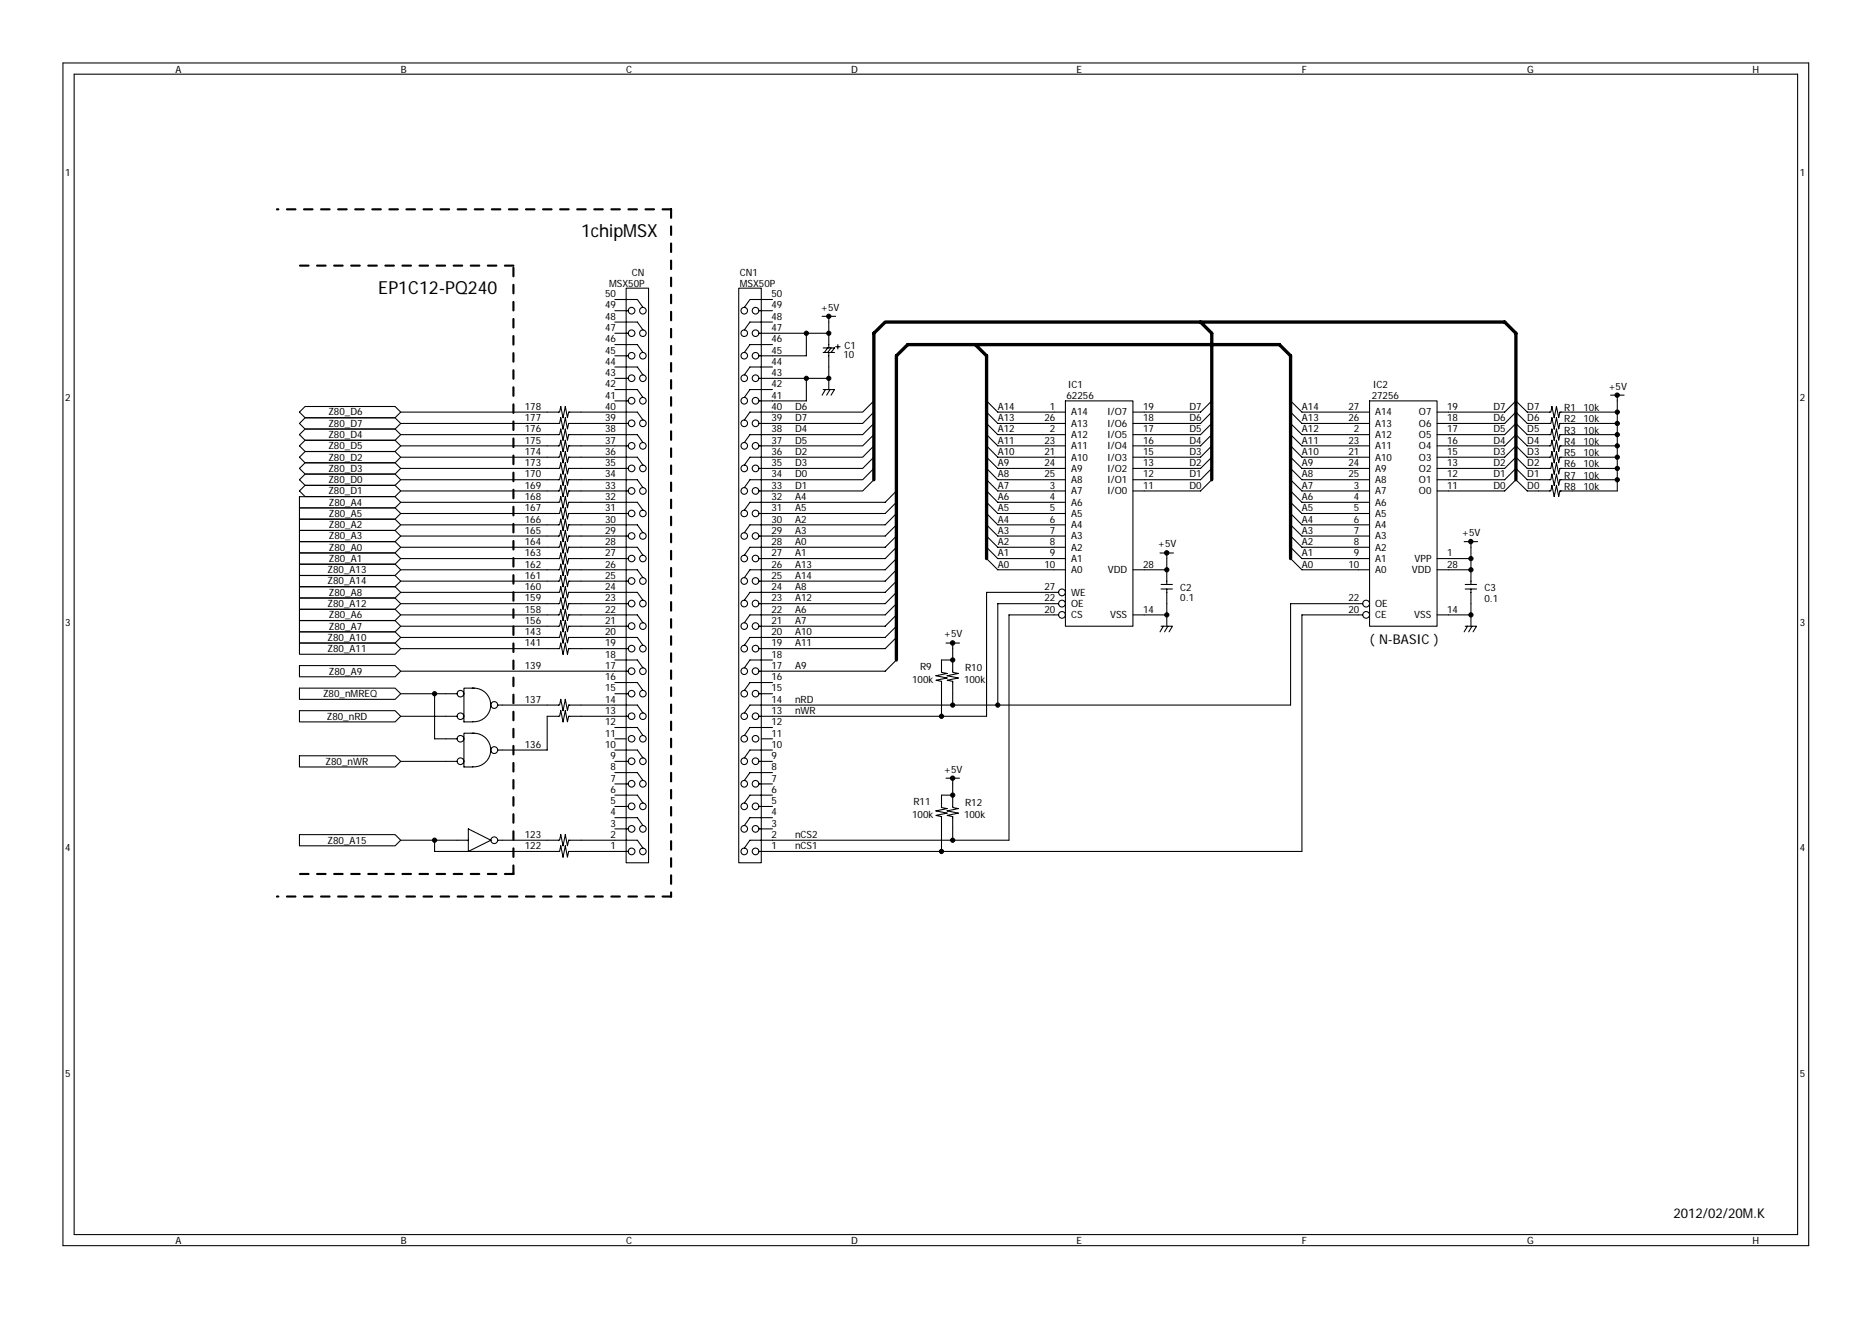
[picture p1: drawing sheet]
<svg xmlns="http://www.w3.org/2000/svg" width="297mm" height="210mm" viewBox="0 0 297 210" stroke-linecap="round" stroke-linejoin="round" font-family="sans-serif">
<g fill="none" stroke="#000" stroke-width=".17">
<path d="M10 10h277v187.6h-277zM11.8 11.8h273.4v184.1h-273.4zM97.6 47.5h3.5l.9 1.3M97.6 49.3h2.1M97.6 51.1h3.5l.9 1.2M97.6 52.9h2.1M97.6 54.7h3.5l.9 1.2M97.6 56.5h2.1M97.6 58.2h3.5l.9 1.3M99.4 45.7h3.5v91.2h-3.5zM117.2 45.7h3.6v91.2h-3.6zM120.4 49.3h2.2"/>
<path d="M120.4 52.9h11.1M122.6 47.5h-3.6l-.9 1.3M122.6 51.1h-3.6l-.9 1.2M122.6 54.7h-3.6l-.9 1.2M122.6 58.2h-3.6l-.9 1.3M127.9 52.9v3.6h-7.5M130.4 50.2h2.2M130.6 55.2h1.8l-.5 .7M130.6 55.9h1.8M131.3 55.2l-.5 .7M131.5 50.5v4.7M131.5 55.9v5.9"/>
<path d="M131.9 55.2l-.6 .7M132.6 55h.7M132.9 54.7v.7M47.5 78.8h15.2l.9 .9-.9 .9h-15.2zM47.5 65.4l.9-.9h14.3l.9 .9-.9 .9h-14.3zM47.5 67.2l.9-.9h14.3l.9 .9-.9 .9h-14.3zM47.5 69l.9-.9h14.3l.9 .9-.9 .8h-14.3zM47.5 70.7l.9-.9h14.3l.9 .9-.9 .9h-14.3zM47.5 72.5l.9-.9h14.3l.9 .9-.9 .9h-14.3zM47.5 76.1l.9-.9h14.3l.9 .9-.9 .9h-14.3zM48.4 73.4h14.3l.9 .9-.9 .9h-14.3l-.9-.9zM48.4 77h14.3l.9 .9-.9 .9h-14.3l-.9-.9z"/>
<path d="M63.6 65.4h25.2l.2-.9 .3 1.8 .4-1.8 .3 1.8 .2-.9h10.9l.9 1.2M63.6 67.2h25.2l.2-.9 .3 1.8 .4-1.8 .3 1.8 .2-.9h9.5M63.6 69h25.2l.2-.9 .3 1.7 .4-1.7 .3 1.7 .2-.8h10.9l.9 1.2M63.6 70.7h25.2l.2-.9 .3 1.8 .4-1.8 .3 1.8 .2-.9h9.5M63.6 72.5h25.2l.2-.9 .3 1.8 .4-1.8 .3 1.8 .2-.9h10.9l.9 1.3M63.6 74.3h25.2l.2-.9 .3 1.8 .4-1.8 .3 1.8 .2-.9h9.5M63.6 76.1h25.2l.2-.9 .3 1.8 .4-1.8 .3 1.8 .2-.9h10.9l.9 1.3M63.6 77.9h25.2l.2-.9 .3 1.8 .4-1.8 .3 1.8 .2-.9h9.5M63.6 79.7h25.2l.2-.9 .3 1.8 .4-1.8 .3 1.8 .2-.9h10.9l.9 1.2M97.6 60h2.1M97.6 61.8h3.5l.9 1.3M97.6 63.6h2.1"/>
<path d="M120.4 60h11.1M122.6 61.8h-3.6l-.9 1.3M127.9 60v3.6h-7.5M130.6 61.8h1.8l-.5 .9M131 61.8l-.6 .9M131.7 61.8l-.5 .9M138.7 63.6l-1.8 1.8h-17.9l-.9 1.2M138.7 65.4l-1.8 1.8h-16.5M138.7 67.2l-1.8 1.8h-17.9l-.9 1.2M138.7 69l-1.8 1.7h-16.5M138.7 70.7l-1.8 1.8h-17.9l-.9 1.3M138.7 72.5l-1.8 1.8h-16.5"/>
<path d="M138.7 74.3l-1.8 1.8h-17.9l-.9 1.3M138.7 76.1l-1.8 1.8h-16.5M142.2 77.9l-1.7 1.8h-21.5l-.9 1.2M142.2 79.7l-1.7 1.8h-20.1M156.5 63.6l1.8 1.8h10.8M156.5 65.4l1.8 1.8h10.8M156.5 67.2l1.8 1.8h10.8M156.5 69l1.8 1.7h10.8M156.5 70.7l1.8 1.8h10.8M156.5 72.5l1.8 1.8h10.8M156.5 74.3l1.8 1.8h10.8M156.5 76.1l1.8 1.8h10.8"/>
<path d="M156.5 77.9l1.8 1.8h10.8M156.5 79.7l1.8 1.8h10.8M169.1 63.6h10.7v35.8h-10.7zM192.3 63.6l-1.8 1.8h-10.7M192.3 65.4l-1.8 1.8h-10.7M192.3 67.2l-1.8 1.8h-10.7M192.3 69l-1.8 1.7h-10.7M192.3 70.7l-1.8 1.8h-10.7M192.3 72.5l-1.8 1.8h-10.7M192.3 74.3l-1.8 1.8h-10.7M192.3 76.1l-1.8 1.8h-10.7M204.8 63.6l1.8 1.8h10.7"/>
<path d="M204.8 65.4l1.8 1.8h10.7M204.8 67.2l1.8 1.8h10.7M204.8 69l1.8 1.7h10.7M204.8 70.7l1.8 1.8h10.7M204.8 72.5l1.8 1.8h10.7M204.8 74.3l1.8 1.8h10.7M204.8 76.1l1.8 1.8h10.7M204.8 77.9l1.8 1.8h10.7M204.8 79.7l1.8 1.8h10.7M217.3 63.6h10.7v35.8h-10.7zM228 65.4h10.8l1.7-1.8 1.8 1.8h3.8l.1-.9 .4 1.8 .4-1.8 .3 1.8 .2-.9h9.1M228 67.2h10.8l1.7-1.8 1.8 1.8h3.8l.1-.9 .4 1.8 .4-1.8 .3 1.8 .2-.9h9.1"/>
<path d="M228 69h10.8l1.7-1.8 1.8 1.8h3.8l.1-.9 .4 1.7 .4-1.7 .3 1.7 .2-.8h9.1M228 70.7h10.8l1.7-1.7 1.8 1.7h3.8l.1-.9 .4 1.8 .4-1.8 .3 1.8 .2-.9h9.1M228 72.5h10.8l1.7-1.8 1.8 1.8h3.8l.1-.9 .4 1.8 .4-1.8 .3 1.8 .2-.9h9.1M228 74.3h10.8l1.7-1.8 1.8 1.8h3.8l.1-.9 .4 1.8 .4-1.8 .3 1.8 .2-.9h9.1M228 76.1h10.8l1.7-1.8 1.8 1.8h3.8l.1-.9 .4 1.8 .4-1.8 .3 1.8 .2-.9h9.1M255.6 62.7h2.1M256.6 63.1v14.8h-9.1l-.2 .9-.3-1.8-.4 1.8-.4-1.8-.1 .9h-3.8l-1.8-1.8-1.7 1.8h-10.8M47.5 80.6h15.2l.9 .9-.9 .9h-15.2zM47.5 82.4h15.2l.9 .9-.9 .9h-15.2zM47.5 84.2h15.2l.9 .8-.9 .9h-15.2zM47.5 85.9h15.2l.9 .9-.9 .9h-15.2zM47.5 87.7h15.2l.9 .9-.9 .9h-15.2z"/>
<path d="M47.5 89.5h15.2l.9 .9-.9 .9h-15.2zM47.5 91.3h15.2l.9 .9-.9 .9h-15.2zM47.5 93.1h15.2l.9 .9-.9 .9h-15.2zM47.5 94.9h15.2l.9 .9-.9 .9h-15.2zM47.5 96.7h15.2l.9 .9-.9 .8h-15.2zM47.5 98.5h15.2l.9 .9-.9 .8h-15.2zM63.6 81.5h25.2l.2-.9 .3 1.8 .4-1.8 .3 1.8 .2-.9h9.5M63.6 83.3h25.2l.2-.9 .3 1.8 .4-1.8 .3 1.8 .2-.9h10.9l.9 1.2M63.6 85h25.2l.2-.8 .3 1.7 .4-1.7 .3 1.7 .2-.9h9.5M63.6 86.8h25.2l.2-.9 .3 1.8 .4-1.8 .3 1.8 .2-.9h10.9l.9 1.3M63.6 88.6h25.2l.2-.9 .3 1.8 .4-1.8 .3 1.8 .2-.9h9.5M63.6 90.4h25.2l.2-.9 .3 1.8 .4-1.8 .3 1.8 .2-.9h10.9l.9 1.3"/>
<path d="M63.6 92.2h25.2l.2-.9 .3 1.8 .4-1.8 .3 1.8 .2-.9h9.5M63.6 94h25.2l.2-.9 .3 1.8 .4-1.8 .3 1.8 .2-.9h10.9l.9 1.2M63.6 95.8h25.2l.2-.9 .3 1.8 .4-1.8 .3 1.8 .2-.9h9.5M63.6 97.6h25.2l.2-.9 .3 1.7 .4-1.7 .3 1.7 .2-.8h10.9l.9 1.2M63.6 99.4h25.2l.2-1 .3 1.8 .4-1.8 .3 1.8 .2-.8h9.5M142.2 81.5l-1.7 1.8h-21.5l-.9 1.2M142.2 83.3l-1.7 1.7h-20.1M142.2 85l-1.7 1.8h-21.5l-.9 1.3M142.2 86.8l-1.7 1.8h-20.1M142.2 88.6l-1.7 1.8h-21.5l-.9 1.3M142.2 90.4l-1.7 1.8h-20.1M142.2 92.2l-1.7 1.8h-21.5l-.9 1.2"/>
<path d="M142.2 94l-1.7 1.8h-20.1M142.2 97.6l-1.7 1.8h-20.1M142.2 95.8l-1.7 1.8h-21.5l-.9 1.2M142.2 99.4l-1.7 1.7h-21.5l-.9 1.3M156.5 81.5l1.8 1.8h10.8M156.5 83.3l1.8 1.7h10.8M156.5 85l1.8 1.8h10.8M156.5 86.8l1.8 1.8h10.8M156.5 88.6l1.8 1.8h10.8M168 94h-11.5v19.6h-36.1M168 95.8h-9.7v16.1M168 97.6h-7.9v35.7h-41.1l-.9 1.3"/>
<path d="M179.8 90.4h5.3M179.8 97.6h5.3M184.1 87.7h2.1M184.2 99.4h1.8l-.5 .8M184.2 92.7h1.8M184.2 93.5h1.8M184.6 99.4l-.5 .8M185.1 88.1v4.6M185.1 93.5v5.9M185.3 99.4l-.5 .8M204.8 81.5l1.8 1.8h10.7M204.8 83.3l1.8 1.7h10.7"/>
<path d="M204.8 85l1.8 1.8h10.7M204.8 86.8l1.8 1.8h10.7M204.8 88.6l1.8 1.8h10.7M216.2 95.8h-11.4v16.1h-85.8l-.9 1.2M216.2 97.6h-9.6v37.5h-86.2M228 88.6h5.4M228 90.4h5.4M228 97.6h5.4M232.3 85.9h2.2M232.5 99.4h1.8l-.6 .8M232.5 92.7h1.8M232.5 93.5h1.8"/>
<path d="M232.9 99.4l-.6 .8M233.4 86.3v6.4M233.4 93.5v5.9M233.6 99.4l-.6 .8M47.5 109.2h15.2l.9 .9-.9 .9h-15.2zM47.5 112.8h15.2l.9 .8-.9 .9h-15.2zM47.5 100.2h15.2l.9 .9-.9 .9h-15.2zM47.5 102h15.2l.9 .9-.9 .9h-15.2zM47.5 105.6h15.2l.9 .9-.9 .9h-15.2zM47.5 119.9h15.2l.9 .9-.9 .9h-15.2zM63.6 101.1h25.2l.2-.9 .3 1.8 .4-1.8 .3 1.8 .2-.9h10.9l.9 1.3M63.6 102.9h25.2l.2-.9 .3 1.8 .4-1.8 .3 1.8 .2-.9h9.5"/>
<path d="M63.6 106.5h36.1M63.6 110.1h8.9M63.6 113.6h8.9M69 110.1v7.1h3.5M74.9 109.2a2.67 2.67 0 0 1 3 2.6 2.67 2.67 0 0 1-2.9 2.7M74.9 116.3a2.67 2.67 0 0 1 3 2.7 2.67 2.67 0 0 1-2.9 2.6M75.2 109.2h-1.6v5.3h1.4M75.2 116.3h-1.6v5.4h1.4M79 111.9h9.8l.2-.9 .3 1.8 .4-1.8 .3 1.8 .2-.9h10.9l.9 1.2M97.6 104.7h3.5l.9 1.3M97.6 108.3h3.5l.9 1.2M97.6 110.1h2.1"/>
<path d="M97.6 115.4h3.5l.9 1.3M97.6 117.2h1.8M97.6 119h3.5l.9 1.2M99.7 113.6h-9.5l-.2 .9-.3-1.7-.4 1.7-.3-1.7-.2 .8h-2v5.4h-7.8M120.4 110.1h2.2M120.8 117.2h1.8M122.6 104.7h-3.6l-.9 1.3M122.6 108.3h-3.6l-.9 1.2M122.6 115.4h-3.6l-.9 1.3M122.6 119h-3.6l-.9 1.2M142.2 101.1l-1.7 1.8h-20.1M142.2 104.7l-1.7 1.8h-20.1"/>
<path d="M150.1 102h2.1M151.2 104.7h-1.8v2l.9 .1-1.8 .4 1.8 .4-1.8 .3 .9 .2v5.5M151.2 102.4v4.3l.9 .1-1.8 .4 1.8 .4-1.8 .3 .9 .2v3.8M47.5 132.4h15.2l.9 .9-.9 .9h-15.2zM63.6 120.8h8.9M63.6 133.3h10.7M69 133.3v1.8h19.8l.2-.9 .3 1.8 .4-1.8 .3 1.8 .2-.9h9.5M74.3 131.5l3.6 1.8-3.6 1.8zM79 133.3h9.8l.2-.9 .3 1.8 .4-1.8 .3 1.8 .2-.9h10.9l.9 1.3M97.6 120.8h2.1M97.6 122.6h3.5l.9 1.2M97.6 124.4h2.1"/>
<path d="M97.6 126.2h3.5l.9 1.2M97.6 128h2.1M97.6 129.7h3.5l.9 1.3M97.6 131.5h2.1M120.4 120.8h2.2M120.4 124.4h2.2M120.4 128h2.2M120.4 131.5h2.2M122.6 122.6h-3.6l-.9 1.2M122.6 126.2h-3.6l-.9 1.2M122.6 129.7h-3.6l-.9 1.3M150.1 123.5h2.1"/>
<path d="M151.2 126.2h-1.8v1.9l.9 .2-1.8 .4 1.8 .3-1.8 .4 .9 .2v5.5M151.2 123.8v4.3l.9 .2-1.8 .4 1.8 .3-1.8 .4 .9 .2v3.7"/>
<circle cx="100.2" cy="49.3" r=".53"/>
<circle cx="100.2" cy="52.9" r=".52"/>
<circle cx="100.2" cy="56.4" r=".52"/>
<circle cx="102" cy="49.3" r=".53"/>
<circle cx="102" cy="52.9" r=".52"/>
<circle cx="102" cy="56.4" r=".52"/>
<circle cx="118.1" cy="49.3" r=".53"/>
<circle cx="118.1" cy="52.9" r=".52"/>
<circle cx="118.1" cy="56.4" r=".52"/>
<circle cx="119.9" cy="49.3" r=".53"/>
<circle cx="119.9" cy="56.4" r=".52"/>
<circle cx="119.9" cy="52.9" r=".52"/>
<circle cx="100.2" cy="67.2" r=".53"/>
<circle cx="100.2" cy="63.6" r=".53"/>
<circle cx="100.2" cy="70.7" r=".53"/>
<circle cx="100.2" cy="60" r=".53"/>
<circle cx="100.2" cy="74.3" r=".53"/>
<circle cx="100.2" cy="77.9" r=".53"/>
<circle cx="102" cy="67.2" r=".53"/>
<circle cx="102" cy="60" r=".53"/>
<circle cx="102" cy="70.7" r=".53"/>
<circle cx="102" cy="63.6" r=".53"/>
<circle cx="102" cy="77.9" r=".53"/>
<circle cx="102" cy="74.3" r=".53"/>
<circle cx="118.1" cy="60" r=".53"/>
<circle cx="118.1" cy="67.2" r=".53"/>
<circle cx="118.1" cy="63.6" r=".53"/>
<circle cx="118.1" cy="70.7" r=".53"/>
<circle cx="118.1" cy="74.3" r=".53"/>
<circle cx="118.1" cy="77.9" r=".53"/>
<circle cx="119.9" cy="60" r=".53"/>
<circle cx="119.9" cy="67.2" r=".53"/>
<circle cx="119.9" cy="63.6" r=".53"/>
<circle cx="119.9" cy="70.7" r=".53"/>
<circle cx="119.9" cy="77.9" r=".53"/>
<circle cx="119.9" cy="74.3" r=".53"/>
<circle cx="100.2" cy="99.3" r=".53"/>
<circle cx="100.2" cy="95.8" r=".53"/>
<circle cx="100.2" cy="92.2" r=".53"/>
<circle cx="100.2" cy="85" r=".52"/>
<circle cx="100.2" cy="88.6" r=".52"/>
<circle cx="100.2" cy="81.5" r=".52"/>
<circle cx="102" cy="95.8" r=".53"/>
<circle cx="102" cy="92.2" r=".53"/>
<circle cx="102" cy="99.3" r=".53"/>
<circle cx="102" cy="85" r=".52"/>
<circle cx="102" cy="88.6" r=".52"/>
<circle cx="102" cy="81.5" r=".52"/>
<circle cx="118.1" cy="92.2" r=".53"/>
<circle cx="118.1" cy="95.8" r=".53"/>
<circle cx="118.1" cy="99.3" r=".53"/>
<circle cx="118.1" cy="88.6" r=".52"/>
<circle cx="118.1" cy="81.5" r=".52"/>
<circle cx="118.1" cy="85" r=".52"/>
<circle cx="119.9" cy="92.2" r=".53"/>
<circle cx="119.9" cy="95.8" r=".53"/>
<circle cx="119.9" cy="99.3" r=".53"/>
<circle cx="119.9" cy="88.6" r=".52"/>
<circle cx="119.9" cy="81.5" r=".52"/>
<circle cx="119.9" cy="85" r=".52"/>
<circle cx="168.5" cy="94" r=".54"/>
<circle cx="168.5" cy="95.8" r=".54"/>
<circle cx="168.5" cy="97.6" r=".54"/>
<circle cx="216.8" cy="95.8" r=".54"/>
<circle cx="216.8" cy="97.6" r=".54"/>
<circle cx="73.1" cy="117.2" r=".52"/>
<circle cx="73.1" cy="110.1" r=".52"/>
<circle cx="73.1" cy="113.6" r=".52"/>
<circle cx="78.4" cy="119" r=".54"/>
<circle cx="78.4" cy="111.9" r=".54"/>
<circle cx="100.2" cy="106.5" r=".53"/>
<circle cx="100.2" cy="102.9" r=".53"/>
<circle cx="100.2" cy="117.2" r=".52"/>
<circle cx="100.2" cy="110.1" r=".52"/>
<circle cx="100.2" cy="113.6" r=".52"/>
<circle cx="102" cy="106.5" r=".53"/>
<circle cx="102" cy="102.9" r=".53"/>
<circle cx="102" cy="117.2" r=".52"/>
<circle cx="102" cy="110.1" r=".52"/>
<circle cx="102" cy="113.6" r=".52"/>
<circle cx="118.1" cy="106.5" r=".53"/>
<circle cx="118.1" cy="102.9" r=".53"/>
<circle cx="118.1" cy="117.2" r=".52"/>
<circle cx="118.1" cy="110.1" r=".52"/>
<circle cx="118.1" cy="113.6" r=".52"/>
<circle cx="119.9" cy="106.5" r=".53"/>
<circle cx="119.9" cy="102.9" r=".53"/>
<circle cx="119.9" cy="110.1" r=".52"/>
<circle cx="119.9" cy="117.2" r=".52"/>
<circle cx="119.9" cy="113.6" r=".52"/>
<circle cx="73.1" cy="120.8" r=".53"/>
<circle cx="78.4" cy="133.3" r=".54"/>
<circle cx="100.2" cy="120.8" r=".53"/>
<circle cx="100.2" cy="127.9" r=".53"/>
<circle cx="100.2" cy="135.1" r=".53"/>
<circle cx="100.2" cy="124.4" r=".53"/>
<circle cx="100.2" cy="131.5" r=".53"/>
<circle cx="102" cy="120.8" r=".53"/>
<circle cx="102" cy="127.9" r=".53"/>
<circle cx="102" cy="135.1" r=".53"/>
<circle cx="102" cy="124.4" r=".53"/>
<circle cx="102" cy="131.5" r=".53"/>
<circle cx="118.1" cy="120.8" r=".53"/>
<circle cx="118.1" cy="127.9" r=".53"/>
<circle cx="118.1" cy="135.1" r=".53"/>
<circle cx="118.1" cy="131.5" r=".53"/>
<circle cx="118.1" cy="124.4" r=".53"/>
<circle cx="119.9" cy="120.8" r=".53"/>
<circle cx="119.9" cy="135.1" r=".53"/>
<circle cx="119.9" cy="127.9" r=".53"/>
<circle cx="119.9" cy="124.4" r=".53"/>
<circle cx="119.9" cy="131.5" r=".53"/>
</g>
<path d="M106.5 33.2h-62.6M106.5 33.2v109M81.5 42.1h-34M81.5 138.7v-96.6M81.5 138.7h-34M106.5 142.2h-62.6" fill="none" stroke="#000" stroke-width=".34" stroke-dasharray="1.4 1.4"/>
<g fill="#000" stroke="#000" stroke-width=".17">
<circle cx="185.1" cy="87.7" r=".35"/>
<circle cx="233.4" cy="85.9" r=".34"/>
</g>
<g fill="#000" stroke="#000" stroke-width=".17">
<circle cx="131.5" cy="50.2" r=".34"/>
<circle cx="256.6" cy="62.7" r=".35"/>
<circle cx="151.2" cy="102" r=".35"/>
<circle cx="151.2" cy="123.5" r=".35"/>
</g>
<path d="M154.7 54.7l1.8 1.8v32.1M190.5 51.1l1.8 1.8v23.2M138.7 76.1v-23.2l1.8-1.8h98.3l1.7 1.8v23.2M204.8 88.6v-32.1l-1.8-1.8h-59l-1.8 1.8v48.2" fill="none" stroke="#000" stroke-width=".53"/>
<g fill="#000" stroke="#000" stroke-width=".16">
<circle cx="127.9" cy="52.9" r=".34"/>
<circle cx="131.5" cy="52.9" r=".34"/>
<circle cx="127.9" cy="60" r=".34"/>
<circle cx="131.5" cy="60" r=".34"/>
<circle cx="256.6" cy="72.5" r=".34"/>
<circle cx="256.6" cy="76.1" r=".34"/>
<circle cx="256.6" cy="65.4" r=".34"/>
<circle cx="256.6" cy="69" r=".34"/>
<circle cx="256.6" cy="74.3" r=".34"/>
<circle cx="256.6" cy="67.2" r=".34"/>
<circle cx="256.6" cy="70.7" r=".34"/>
<circle cx="185.1" cy="97.6" r=".34"/>
<circle cx="185.1" cy="90.4" r=".34"/>
<circle cx="233.4" cy="97.6" r=".34"/>
<circle cx="233.4" cy="88.6" r=".34"/>
<circle cx="233.4" cy="90.4" r=".34"/>
<circle cx="69" cy="110.1" r=".34"/>
<circle cx="149.4" cy="113.6" r=".34"/>
<circle cx="151.2" cy="104.7" r=".34"/>
<circle cx="151.2" cy="111.9" r=".34"/>
<circle cx="158.3" cy="111.9" r=".34"/>
<circle cx="69" cy="133.3" r=".34"/>
<circle cx="149.4" cy="135.1" r=".34"/>
<circle cx="151.2" cy="126.2" r=".34"/>
<circle cx="151.2" cy="133.3" r=".34"/>
</g>
<g font-size="2.9">
<text x="92.2" y="37.6">1chipMSX</text>
<text x="60" y="46.6">EP1C12-PQ240</text>
</g>
<g font-size="2.1">
<text x="217.3" y="102.1">( N-BASIC )</text>
<text x="265.6" y="193.3">2012/02/20M.K</text>
</g>
<g font-size="1.6">
<text x="27.9" y="11.6">A</text>
<text x="63.6" y="11.6">B</text>
<text x="99.4" y="11.6">C</text>
<text x="135.1" y="11.6">D</text>
<text x="170.8" y="11.6">E</text>
<text x="206.6" y="11.6">F</text>
<text x="242.3" y="11.6">G</text>
<text x="278.1" y="11.6">H</text>
<text x="10.3" y="27.9">1</text>
<text x="285.6" y="27.9">1</text>
<text x="96" y="47.2">50</text>
<text x="96.7" y="45.6">MSX50P</text>
<text x="100.2" y="43.8">CN</text>
<text x="117.4" y="45.6">MSX50P</text>
<text x="117.4" y="43.8">CN1</text>
<text x="122.4" y="47.2">50</text>
<text x="96" y="48.9">49</text>
<text x="96" y="50.7">48</text>
<text x="96" y="52.5">47</text>
<text x="122.4" y="48.9">49</text>
<text x="122.4" y="50.7">48</text>
<text x="122.4" y="52.5">47</text>
<text x="130.3" y="49.3">+5V</text>
<text x="96" y="54.3">46</text>
<text x="96" y="56.1">45</text>
<text x="96" y="57.9">44</text>
<text x="96" y="59.7">43</text>
<text x="122.4" y="54.3">46</text>
<text x="122.4" y="56.1">45</text>
<text x="122.4" y="57.9">44</text>
<text x="122.4" y="59.7">43</text>
<text x="133.8" y="56.8">10</text>
<text x="134" y="55.4">C1</text>
<text x="10.3" y="63.6">2</text>
<text x="52.1" y="65.9">Z80_D6</text>
<text x="83.3" y="65">178</text>
<text x="96" y="61.4">42</text>
<text x="96" y="63.2">41</text>
<text x="96" y="65">40</text>
<text x="122.4" y="61.4">42</text>
<text x="122.4" y="63.2">41</text>
<text x="122.4" y="65">40</text>
<text x="126.1" y="65">D6</text>
<text x="158.3" y="65">A14</text>
<text x="166.6" y="65">1</text>
<text x="169.2" y="63.2">62256</text>
<text x="169.4" y="61.6">IC1</text>
<text x="169.9" y="65.9">A14</text>
<text x="175.7" y="65.9">I/O7</text>
<text x="181.4" y="65">19</text>
<text x="188.7" y="65">D7</text>
<text x="206.6" y="65">A14</text>
<text x="214" y="65">27</text>
<text x="217.7" y="63.2">27256</text>
<text x="217.8" y="61.6">IC2</text>
<text x="218.2" y="65.9">A14</text>
<text x="225.1" y="65.9">O7</text>
<text x="229.6" y="65">19</text>
<text x="237" y="65">D7</text>
<text x="242.3" y="65">D7</text>
<text x="248.2" y="65.2">R1</text>
<text x="251.3" y="65.2">10k</text>
<text x="255.2" y="61.8">+5V</text>
<text x="285.6" y="63.6">2</text>
<text x="52.1" y="67.7">Z80_D7</text>
<text x="52.1" y="69.5">Z80_D4</text>
<text x="52.1" y="71.3">Z80_D5</text>
<text x="83.3" y="66.8">177</text>
<text x="83.3" y="68.6">176</text>
<text x="83.3" y="70.4">175</text>
<text x="96" y="66.8">39</text>
<text x="96" y="68.6">38</text>
<text x="96" y="70.4">37</text>
<text x="122.4" y="66.8">39</text>
<text x="122.4" y="68.6">38</text>
<text x="122.4" y="70.4">37</text>
<text x="126.1" y="70.4">D5</text>
<text x="126.1" y="68.6">D4</text>
<text x="126.1" y="66.8">D7</text>
<text x="158.3" y="66.8">A13</text>
<text x="158.3" y="68.6">A12</text>
<text x="158.3" y="70.4">A11</text>
<text x="165.7" y="66.8">26</text>
<text x="165.7" y="70.4">23</text>
<text x="166.6" y="68.6">2</text>
<text x="169.9" y="67.7">A13</text>
<text x="169.9" y="69.5">A12</text>
<text x="169.9" y="71.3">A11</text>
<text x="175.7" y="67.7">I/O6</text>
<text x="175.7" y="69.5">I/O5</text>
<text x="175.7" y="71.3">I/O4</text>
<text x="181.4" y="66.8">18</text>
<text x="181.4" y="68.6">17</text>
<text x="181.4" y="70.4">16</text>
<text x="188.7" y="66.8">D6</text>
<text x="188.7" y="68.6">D5</text>
<text x="188.7" y="70.4">D4</text>
<text x="206.6" y="66.8">A13</text>
<text x="206.6" y="68.6">A12</text>
<text x="206.6" y="70.4">A11</text>
<text x="214" y="70.4">23</text>
<text x="214" y="66.8">26</text>
<text x="214.8" y="68.6">2</text>
<text x="218.2" y="69.5">A12</text>
<text x="218.2" y="71.3">A11</text>
<text x="218.2" y="67.7">A13</text>
<text x="225.1" y="67.7">O6</text>
<text x="225.1" y="69.5">O5</text>
<text x="225.1" y="71.3">O4</text>
<text x="229.6" y="66.8">18</text>
<text x="229.6" y="68.6">17</text>
<text x="229.6" y="70.4">16</text>
<text x="237" y="66.8">D6</text>
<text x="237" y="68.6">D5</text>
<text x="237" y="70.4">D4</text>
<text x="242.3" y="66.8">D6</text>
<text x="242.3" y="68.6">D5</text>
<text x="242.3" y="70.4">D4</text>
<text x="248.2" y="67">R2</text>
<text x="248.2" y="68.8">R3</text>
<text x="248.2" y="70.6">R4</text>
<text x="251.3" y="67">10k</text>
<text x="251.3" y="68.8">10k</text>
<text x="251.3" y="70.6">10k</text>
<text x="52.1" y="73.1">Z80_D2</text>
<text x="52.1" y="74.9">Z80_D3</text>
<text x="52.1" y="76.6">Z80_D0</text>
<text x="83.3" y="72.2">174</text>
<text x="83.3" y="74">173</text>
<text x="83.3" y="75.8">170</text>
<text x="83.3" y="77.5">169</text>
<text x="96" y="72.2">36</text>
<text x="96" y="74">35</text>
<text x="96" y="75.8">34</text>
<text x="96" y="77.5">33</text>
<text x="122.4" y="72.2">36</text>
<text x="122.4" y="74">35</text>
<text x="122.4" y="75.8">34</text>
<text x="122.4" y="77.5">33</text>
<text x="126.1" y="77.5">D1</text>
<text x="126.1" y="75.8">D0</text>
<text x="126.1" y="74">D3</text>
<text x="126.1" y="72.2">D2</text>
<text x="158.3" y="72.2">A10</text>
<text x="158.3" y="74">A9</text>
<text x="158.3" y="75.8">A8</text>
<text x="158.3" y="77.5">A7</text>
<text x="165.7" y="72.2">21</text>
<text x="165.7" y="74">24</text>
<text x="165.7" y="75.8">25</text>
<text x="166.6" y="77.5">3</text>
<text x="169.9" y="73.1">A10</text>
<text x="169.9" y="74.9">A9</text>
<text x="169.9" y="76.6">A8</text>
<text x="175.7" y="73.1">I/O3</text>
<text x="175.7" y="74.9">I/O2</text>
<text x="175.7" y="76.6">I/O1</text>
<text x="181.4" y="72.2">15</text>
<text x="181.4" y="74">13</text>
<text x="181.4" y="75.8">12</text>
<text x="181.4" y="77.5">11</text>
<text x="188.7" y="72.2">D3</text>
<text x="188.7" y="74">D2</text>
<text x="188.7" y="75.8">D1</text>
<text x="188.7" y="77.5">D0</text>
<text x="206.6" y="72.2">A10</text>
<text x="206.6" y="74">A9</text>
<text x="206.6" y="75.8">A8</text>
<text x="206.6" y="77.5">A7</text>
<text x="214" y="72.2">21</text>
<text x="214" y="74">24</text>
<text x="214" y="75.8">25</text>
<text x="214.8" y="77.5">3</text>
<text x="218.2" y="73.1">A10</text>
<text x="218.2" y="74.9">A9</text>
<text x="218.2" y="76.6">A8</text>
<text x="225.1" y="73.1">O3</text>
<text x="225.1" y="74.9">O2</text>
<text x="225.1" y="76.6">O1</text>
<text x="229.6" y="72.2">15</text>
<text x="229.6" y="74">13</text>
<text x="229.6" y="75.8">12</text>
<text x="229.6" y="77.5">11</text>
<text x="237" y="72.2">D3</text>
<text x="237" y="74">D2</text>
<text x="237" y="75.8">D1</text>
<text x="237" y="77.5">D0</text>
<text x="242.3" y="72.2">D3</text>
<text x="242.3" y="74">D2</text>
<text x="242.3" y="75.8">D1</text>
<text x="242.3" y="77.5">D0</text>
<text x="248.2" y="72.3">R5</text>
<text x="248.2" y="74.1">R6</text>
<text x="248.2" y="75.9">R7</text>
<text x="248.2" y="77.7">R8</text>
<text x="251.3" y="72.3">10k</text>
<text x="251.3" y="74.1">10k</text>
<text x="251.3" y="75.9">10k</text>
<text x="251.3" y="77.7">10k</text>
<text x="52.1" y="78.4">Z80_D1</text>
<text x="52.2" y="80.2">Z80_A4</text>
<text x="52.2" y="82">Z80_A5</text>
<text x="52.2" y="83.8">Z80_A2</text>
<text x="83.3" y="79.3">168</text>
<text x="83.3" y="81.1">167</text>
<text x="83.3" y="82.9">166</text>
<text x="96" y="79.3">32</text>
<text x="96" y="81.1">31</text>
<text x="96" y="82.9">30</text>
<text x="122.4" y="79.3">32</text>
<text x="122.4" y="81.1">31</text>
<text x="122.4" y="82.9">30</text>
<text x="126.1" y="82.9">A2</text>
<text x="126.1" y="81.1">A5</text>
<text x="126.1" y="79.3">A4</text>
<text x="158.3" y="79.3">A6</text>
<text x="158.3" y="81.1">A5</text>
<text x="158.3" y="82.9">A4</text>
<text x="166.6" y="79.3">4</text>
<text x="166.6" y="81.1">5</text>
<text x="166.6" y="82.9">6</text>
<text x="169.9" y="78.4">A7</text>
<text x="169.9" y="80.2">A6</text>
<text x="169.9" y="82">A5</text>
<text x="169.9" y="83.8">A4</text>
<text x="175.7" y="78.4">I/O0</text>
<text x="206.6" y="79.3">A6</text>
<text x="206.6" y="81.1">A5</text>
<text x="206.6" y="82.9">A4</text>
<text x="214.8" y="79.3">4</text>
<text x="214.8" y="81.1">5</text>
<text x="214.8" y="82.9">6</text>
<text x="218.2" y="78.4">A7</text>
<text x="218.2" y="80.2">A6</text>
<text x="218.2" y="82">A5</text>
<text x="218.2" y="83.8">A4</text>
<text x="225.1" y="78.4">O0</text>
<text x="52.2" y="85.6">Z80_A3</text>
<text x="52.2" y="87.4">Z80_A0</text>
<text x="52.2" y="89.2">Z80_A1</text>
<text x="83.3" y="84.7">165</text>
<text x="83.3" y="86.5">164</text>
<text x="83.3" y="88.3">163</text>
<text x="96" y="84.7">29</text>
<text x="96" y="86.5">28</text>
<text x="96" y="88.3">27</text>
<text x="122.4" y="84.7">29</text>
<text x="122.4" y="86.5">28</text>
<text x="122.4" y="88.3">27</text>
<text x="126.1" y="88.3">A1</text>
<text x="126.1" y="86.5">A0</text>
<text x="126.1" y="84.7">A3</text>
<text x="158.3" y="84.7">A3</text>
<text x="158.3" y="86.5">A2</text>
<text x="158.3" y="88.3">A1</text>
<text x="166.6" y="84.7">7</text>
<text x="166.6" y="86.5">8</text>
<text x="166.6" y="88.3">9</text>
<text x="169.9" y="85.6">A3</text>
<text x="169.9" y="87.4">A2</text>
<text x="169.9" y="89.2">A1</text>
<text x="183.7" y="86.8">+5V</text>
<text x="206.6" y="84.7">A3</text>
<text x="206.6" y="86.5">A2</text>
<text x="206.6" y="88.3">A1</text>
<text x="214.8" y="84.7">7</text>
<text x="214.8" y="86.5">8</text>
<text x="214.8" y="88.3">9</text>
<text x="218.2" y="85.6">A3</text>
<text x="218.2" y="87.4">A2</text>
<text x="218.2" y="89.2">A1</text>
<text x="224.4" y="89.2">VPP</text>
<text x="229.6" y="88.3">1</text>
<text x="232" y="85">+5V</text>
<text x="52" y="91">Z80_A13</text>
<text x="52" y="92.7">Z80_A14</text>
<text x="52.2" y="94.5">Z80_A8</text>
<text x="83.3" y="90">162</text>
<text x="83.3" y="91.8">161</text>
<text x="83.3" y="93.6">160</text>
<text x="83.3" y="95.4">159</text>
<text x="96" y="90">26</text>
<text x="96" y="91.8">25</text>
<text x="96" y="93.6">24</text>
<text x="96" y="95.4">23</text>
<text x="122.4" y="90">26</text>
<text x="122.4" y="91.8">25</text>
<text x="122.4" y="93.6">24</text>
<text x="122.4" y="95.4">23</text>
<text x="126.1" y="95.4">A12</text>
<text x="126.1" y="93.6">A8</text>
<text x="126.1" y="91.8">A14</text>
<text x="126.1" y="90">A13</text>
<text x="158.3" y="90">A0</text>
<text x="165.7" y="90">10</text>
<text x="165.7" y="93.6">27</text>
<text x="165.7" y="95.4">22</text>
<text x="169.9" y="91">A0</text>
<text x="169.9" y="94.5">WE</text>
<text x="175.8" y="91">VDD</text>
<text x="181.4" y="90">28</text>
<text x="187.3" y="95.4">0.1</text>
<text x="187.3" y="93.8">C2</text>
<text x="206.6" y="90">A0</text>
<text x="214" y="90">10</text>
<text x="214" y="95.4">22</text>
<text x="218.2" y="91">A0</text>
<text x="224" y="91">VDD</text>
<text x="229.6" y="90">28</text>
<text x="235.5" y="95.6">0.1</text>
<text x="235.5" y="93.8">C3</text>
<text x="10.3" y="99.4">3</text>
<text x="52" y="96.3">Z80_A12</text>
<text x="52" y="101.7">Z80_A10</text>
<text x="52.2" y="98.1">Z80_A6</text>
<text x="52.2" y="99.9">Z80_A7</text>
<text x="83.3" y="97.2">158</text>
<text x="83.3" y="99">156</text>
<text x="83.3" y="100.8">143</text>
<text x="96" y="99">21</text>
<text x="96" y="97.2">22</text>
<text x="96" y="100.8">20</text>
<text x="122.4" y="99">21</text>
<text x="122.4" y="97.2">22</text>
<text x="122.4" y="100.8">20</text>
<text x="126.1" y="100.8">A10</text>
<text x="126.1" y="99">A7</text>
<text x="126.1" y="97.2">A6</text>
<text x="149.8" y="101.1">+5V</text>
<text x="165.7" y="97.2">20</text>
<text x="169.9" y="96.3">OE</text>
<text x="169.9" y="98.1">CS</text>
<text x="176.1" y="98.1">VSS</text>
<text x="181.4" y="97.2">14</text>
<text x="214" y="97.2">20</text>
<text x="218.2" y="96.3">OE</text>
<text x="218.2" y="98.1">CE</text>
<text x="224.4" y="98.1">VSS</text>
<text x="229.6" y="97.2">14</text>
<text x="285.6" y="99.4">3</text>
<text x="52" y="103.5">Z80_A11</text>
<text x="52.2" y="107">Z80_A9</text>
<text x="83.3" y="102.6">141</text>
<text x="83.3" y="106.1">139</text>
<text x="96" y="102.6">19</text>
<text x="96" y="104.4">18</text>
<text x="96" y="106.1">17</text>
<text x="96" y="107.9">16</text>
<text x="122.4" y="102.6">19</text>
<text x="122.4" y="104.4">18</text>
<text x="122.4" y="106.1">17</text>
<text x="122.4" y="107.9">16</text>
<text x="126.1" y="106.1">A9</text>
<text x="126.1" y="102.6">A11</text>
<text x="146" y="106.3">R9</text>
<text x="153.1" y="106.5">R10</text>
<text x="51.3" y="110.6">Z80_nMREQ</text>
<text x="83.3" y="111.5">137</text>
<text x="96" y="109.7">15</text>
<text x="96" y="111.5">14</text>
<text x="96" y="113.3">13</text>
<text x="122.4" y="109.7">15</text>
<text x="122.4" y="111.5">14</text>
<text x="122.4" y="113.3">13</text>
<text x="126.2" y="111.5">nRD</text>
<text x="126.2" y="113.3">nWR</text>
<text x="144.7" y="108.3">100k</text>
<text x="153" y="108.3">100k</text>
<text x="51.9" y="114.2">Z80_nRD</text>
<text x="83.3" y="118.6">136</text>
<text x="96" y="115.1">12</text>
<text x="96" y="116.9">11</text>
<text x="96" y="118.6">10</text>
<text x="122.4" y="115.1">12</text>
<text x="122.4" y="116.9">11</text>
<text x="122.4" y="118.6">10</text>
<text x="51.7" y="121.3">Z80_nWR</text>
<text x="96.9" y="120.4">9</text>
<text x="96.9" y="122.2">8</text>
<text x="96.9" y="124">7</text>
<text x="96.9" y="125.8">6</text>
<text x="122.4" y="120.4">9</text>
<text x="122.4" y="122.2">8</text>
<text x="122.4" y="124">7</text>
<text x="122.4" y="125.8">6</text>
<text x="149.8" y="122.6">+5V</text>
<text x="96.9" y="127.6">5</text>
<text x="96.9" y="129.4">4</text>
<text x="96.9" y="131.2">3</text>
<text x="122.4" y="127.6">5</text>
<text x="122.4" y="129.4">4</text>
<text x="122.4" y="131.2">3</text>
<text x="144.7" y="129.7">100k</text>
<text x="144.9" y="127.8">R11</text>
<text x="153" y="129.7">100k</text>
<text x="153.1" y="128">R12</text>
<text x="10.3" y="135.1">4</text>
<text x="52" y="133.8">Z80_A15</text>
<text x="83.3" y="134.7">122</text>
<text x="83.3" y="132.9">123</text>
<text x="96.9" y="132.9">2</text>
<text x="96.9" y="134.7">1</text>
<text x="122.4" y="132.9">2</text>
<text x="122.4" y="134.7">1</text>
<text x="126.2" y="132.9">nCS2</text>
<text x="126.2" y="134.7">nCS1</text>
<text x="285.6" y="135.1">4</text>
<text x="10.3" y="170.8">5</text>
<text x="285.6" y="170.8">5</text>
<text x="27.9" y="197.3">A</text>
<text x="63.6" y="197.3">B</text>
<text x="99.4" y="197.3">C</text>
<text x="135.1" y="197.3">D</text>
<text x="170.8" y="197.3">E</text>
<text x="206.6" y="197.3">F</text>
<text x="242.3" y="197.3">G</text>
<text x="278.1" y="197.3">H</text>
</g>
</svg>
